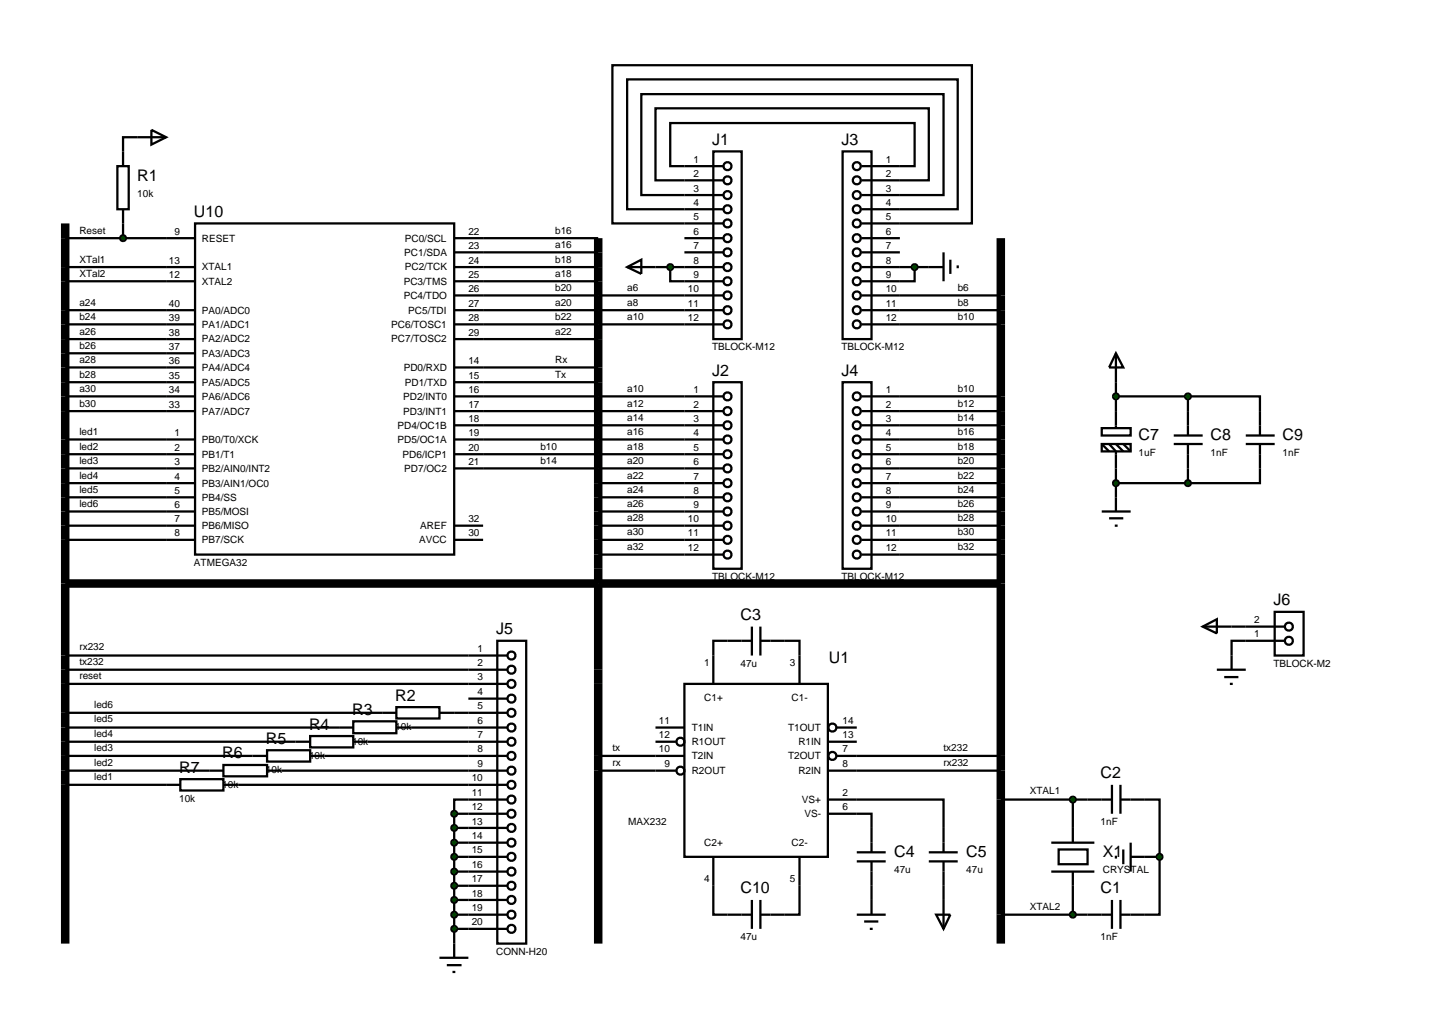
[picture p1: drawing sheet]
<svg xmlns="http://www.w3.org/2000/svg" width="257mm" height="180mm" viewBox="0 0 257 180" stroke-linecap="round" stroke-linejoin="round" font-family="sans-serif">
<path d="M11.5 39.4v127M105.5 42v124.4M176.5 42v124.4M11.5 102.9h165" fill="none" stroke="#000" stroke-width="1.5" stroke-linecap="butt"/>
<g fill="none" stroke="#000" stroke-width=".4">
<path d="M20.7 29.3h2v7.6h-2zM21.7 36.9v5.1M24.2 24.2h-2.5v5.1M34.4 39.4h45.7v58.4h-45.7zM125.8 26.7h5v33.1h-5zM127.6 29.3h-9.4v-7.6h43.1v7.6h-9.4M127.6 31.8h-12v-12.7h48.2v12.7h-11.9M127.6 34.4h-14.5v-17.8h53.3v17.8h-14.5M127.6 36.9h-17v-22.9h58.3v22.9h-17M127.6 39.4h-19.6v-27.9h63.4v27.9h-19.5M148.6 26.7h5.1v33.1h-5.1zM11.5 59.8h22.9"/>
<path d="M11.5 54.7h22.9M11.5 57.2h22.9M11.5 42h22.9M11.5 47.1h22.9M11.5 49.6h22.9M80.1 59.8h25.4M80.1 54.7h47.5M80.1 57.2h47.5M80.1 42h25.4M80.1 52.1h47.5M80.1 47.1h25.4M80.1 49.6h25.4"/>
<path d="M80.1 44.5h25.4M115.6 47.1h12M118.2 47.1v2.5h9.4M120.7 42h6.9M120.7 44.5h6.9M151.9 54.7h24.6M151.9 57.2h24.6M151.9 42h6.8M151.9 52.1h24.6M151.9 47.1h11.9M151.9 44.5h6.8M161.3 47.1v2.5h-9.4"/>
<path d="M11.5 62.3h22.9M11.5 64.8h22.9M11.5 67.4h22.9M11.5 69.9h22.9M11.5 72.5h22.9M11.5 77.5h22.9M80.1 64.8h25.4M80.1 67.4h25.4M80.1 69.9h47.5M80.1 72.5h47.5M80.1 75h47.5M80.1 77.5h47.5"/>
<path d="M125.8 67.4h5v32.9h-5zM148.6 67.4h5.1v32.9h-5.1zM151.9 69.9h24.6M151.9 72.5h24.6M151.9 75h24.6M151.9 77.5h24.6M196.8 69.9h12.7M196.8 67.4v5.1M209.5 69.9h12.7v2.6M209.5 69.9v2.6M11.5 95.2h22.9M11.5 92.7h22.9"/>
<path d="M11.5 90.2h22.9M11.5 87.7h22.9M11.5 85.2h22.9M11.5 80.1h22.9M11.5 82.6h22.9M80.1 95.2h5.1M80.1 92.7h5.1M80.1 80.1h47.5M80.1 82.6h47.5M105.5 95.2h22.1M105.5 92.7h22.1M105.5 90.2h22.1"/>
<path d="M105.5 87.7h22.1M105.5 85.2h22.1M105.5 97.8h22.1M151.9 95.2h24.6M151.9 92.7h24.6M151.9 90.2h24.6M151.9 87.7h24.6M151.9 85.2h24.6M151.9 80.1h24.6M151.9 82.6h24.6M151.9 97.8h24.6M196.8 85.2h12.7"/>
<path d="M196.8 82.6v5.1M209.5 82.6v2.6M222.2 82.6v2.6h-12.7M11.5 115.6h71.1M11.5 118.1h71.1M128.3 113h-2.5v7.6M138.4 113h2.6v7.6M217.2 110.5h2.5M219.7 113h-2.5v2.6M11.5 120.6h71.1M11.5 133.3h33M11.5 135.9h25.4"/>
<path d="M11.5 125.7h55.9M11.5 128.3h48.3M11.5 130.8h40.6M11.5 138.4h17.8M42 138.4h40.6M49.6 135.9h33M57.2 133.3h25.4M64.8 130.8h17.8M72.5 128.3h10.1M80.1 125.7h2.5M105.5 133.3h15.2M105.5 135.9h13.7"/>
<path d="M115.6 128.3h5.1M115.6 130.8h3.6M120.7 120.6h25.3v30.5h-25.3zM146 135.9h30.5M146 130.8h5.1M147.6 133.3h28.9M147.6 128.3h3.5M80.1 151.1h2.5M80.1 143.5h2.5M80.1 146h2.5M80.1 143.5v22.9M80.1 148.6h2.5"/>
<path d="M80.1 153.7h2.5M80.1 156.2h2.5M80.1 158.7h2.5M82.6 141h-2.5v2.5M125.8 151.1v10.2h2.5M141 151.1v10.2h-2.6M146 143.5h7.7v2.5M146 141h20.4v5M153.7 156.2v2.5M166.4 156.2v2.5M176.5 141h15.3M185.4 148.6h7.6"/>
<path d="M185.4 153.7h7.6M186.7 149.8h5.1v2.6h-5.1zM189.2 141v7.6M189.2 153.7v7.6M201.9 141h2.6v10.1M201.9 151.1h2.6M204.5 151.1v10.2h-2.6M80.1 161.3h2.5M80.1 163.8h2.5M176.5 161.3h15.3"/>
<circle cx="128.3" cy="29.3" r=".7"/>
<circle cx="128.3" cy="39.4" r=".7"/>
<circle cx="128.3" cy="36.9" r=".7"/>
<circle cx="128.3" cy="34.4" r=".7"/>
<circle cx="128.3" cy="31.8" r=".7"/>
<circle cx="151.1" cy="29.3" r=".7"/>
<circle cx="151.1" cy="39.4" r=".7"/>
<circle cx="151.1" cy="36.9" r=".7"/>
<circle cx="151.1" cy="34.4" r=".7"/>
<circle cx="151.1" cy="31.8" r=".7"/>
<circle cx="128.3" cy="52.1" r=".7"/>
<circle cx="128.3" cy="42" r=".7"/>
<circle cx="128.3" cy="54.7" r=".7"/>
<circle cx="128.3" cy="49.6" r=".7"/>
<circle cx="128.3" cy="47.1" r=".7"/>
<circle cx="128.3" cy="57.2" r=".7"/>
<circle cx="128.3" cy="44.5" r=".7"/>
<circle cx="151.1" cy="42" r=".7"/>
<circle cx="151.1" cy="54.7" r=".7"/>
<circle cx="151.1" cy="52.1" r=".7"/>
<circle cx="151.1" cy="49.6" r=".7"/>
<circle cx="151.1" cy="47.1" r=".7"/>
<circle cx="151.1" cy="44.5" r=".7"/>
<circle cx="151.1" cy="57.2" r=".7"/>
<circle cx="128.3" cy="77.5" r=".7"/>
<circle cx="128.3" cy="75" r=".7"/>
<circle cx="128.3" cy="72.5" r=".7"/>
<circle cx="128.3" cy="69.9" r=".7"/>
<circle cx="151.1" cy="77.5" r=".7"/>
<circle cx="151.1" cy="75" r=".7"/>
<circle cx="151.1" cy="72.5" r=".7"/>
<circle cx="151.1" cy="69.9" r=".7"/>
<circle cx="128.3" cy="95.2" r=".7"/>
<circle cx="128.3" cy="90.2" r=".7"/>
<circle cx="128.3" cy="80.1" r=".7"/>
<circle cx="128.3" cy="92.7" r=".7"/>
<circle cx="128.3" cy="97.8" r=".7"/>
<circle cx="128.3" cy="87.7" r=".7"/>
<circle cx="128.3" cy="85.2" r=".7"/>
<circle cx="128.3" cy="82.6" r=".7"/>
<circle cx="151.1" cy="95.2" r=".7"/>
<circle cx="151.1" cy="90.2" r=".7"/>
<circle cx="151.1" cy="80.1" r=".7"/>
<circle cx="151.1" cy="92.7" r=".7"/>
<circle cx="151.1" cy="97.8" r=".7"/>
<circle cx="151.1" cy="87.7" r=".7"/>
<circle cx="151.1" cy="85.2" r=".7"/>
<circle cx="151.1" cy="82.6" r=".7"/>
<circle cx="120" cy="130.8" r=".7"/>
<circle cx="120" cy="135.9" r=".7"/>
<circle cx="146.8" cy="133.3" r=".7"/>
<circle cx="146.8" cy="128.3" r=".7"/>
</g>
<path d="M21.3 41.7l.4-.2-.5 .5zM21.7 41.5l.4 .2 .1 .3zM21.7 42.5l.5-.5-.1 .3zM21.2 42l.5 .5-.3-.1z" fill="#004000" stroke="#000" stroke-width=".4"/>
<path d="M21.2 42l.5-.5 .5 .5-.5 .5z" fill="#004000"/>
<g fill="none" stroke="#000" stroke-width=".4">
<path d="M24.2 24.2h5.1M26.7 22.9l2.6 1.3-2.6 1.3zM196.1 138.4v5.1M197.6 138.4v5.1M191.8 141h4.3M196.1 158.7v5.1M196.8 150.9v.5M197.6 158.7v5.1M197.6 141h4.3M198.1 149.8v2.6M199.4 151.1h2.5M199.4 148.6v5.1"/>
<path d="M191.8 161.3h4.3M197.6 161.3h4.3"/>
</g>
<path d="M204.1 150.8l.4-.2-.5 .5zM204.5 150.6l.4 .2 .1 .3zM205 151.1l-.1 .3-.4 .2zM204 151.1l.5 .5-.4-.2z" fill="#004000" stroke="#000" stroke-width=".4"/>
<path d="M204.5 150.6l.5 .5-.5 .5-.5-.5z" fill="#004000"/>
<path d="M110.6 47.1l2.5-1.3v2.5zM110.6 47.1h5M153.7 158.7v2.6M166.4 158.7v5.1M151.1 161.3h5.1M152.4 162.5h2.5M153.4 163.8h.5M165.1 161.3h2.5l-1.2 2.5z" fill="none" stroke="#000" stroke-width=".4"/>
<path d="M117.9 46.7l.3-.1-.5 .5zM118.2 46.6l.3 .1 .2 .4zM118.7 47.1l-.2 .4-.3 .1zM117.7 47.1l.5 .5-.4-.2z" fill="#004000" stroke="#000" stroke-width=".4"/>
<path d="M118.2 46.6l.5 .5-.5 .5-.5-.5z" fill="#004000"/>
<path d="M163.8 47.1h2.6M166.4 44.5v5.1M167.6 45.8v2.5M168.9 46.8v.5" fill="none" stroke="#000" stroke-width=".4"/>
<g fill="#004000" stroke="#000" stroke-width=".4">
<path d="M161 46.7l.3-.1-.5 .5zM161.3 46.6l.3 .1 .2 .4zM161.3 47.6l.5-.5-.2 .4zM160.8 47.1l.5 .5-.3-.1z"/>
<path d="M188.8 140.7l.4-.2-.5 .5zM189.2 140.5l.4 .2 .1 .3zM189.7 141l-.1 .3-.4 .2zM188.7 141l.5 .5-.4-.2z"/>
<path d="M188.8 161l.4-.2-.5 .5zM189.2 160.8l.4 .2 .1 .3zM189.7 161.3l-.1 .3-.4 .2zM188.7 161.3l.5 .5-.4-.2z"/>
</g>
<g fill="#004000">
<path d="M161.3 46.6l.5 .5-.5 .5-.5-.5z"/>
<path d="M189.2 140.5l.5 .5-.5 .5-.5-.5z"/>
<path d="M189.2 160.8l.5 .5-.5 .5-.5-.5z"/>
</g>
<g fill="none" stroke="#000" stroke-width=".4">
<path d="M194.3 75.5h5.1v1.3h-5.1zM194.3 78.3h5.1v1.3h-5.1zM194.3 78.3l1.3 1.3M195.6 78.3l1.2 1.3v3M196.8 62.3l1.3 2.5h-2.5zM196.8 62.3v5.1M196.8 72.5v3M196.8 78.3l1.3 1.3M198.1 78.3l1.3 1.3M207 76.8h5.1M207 78.3h5.1M209.5 72.5v4.3"/>
<path d="M209.5 78.3v4.3M219.7 76.8h5.1M219.7 78.3h5.1M222.2 72.5v4.3M222.2 78.3v4.3M194.3 90.2h5.1M195.6 91.4h2.5M196.6 92.7h.5M196.8 87.7v2.5"/>
</g>
<g fill="#004000" stroke="#000" stroke-width=".4">
<path d="M209.2 69.5l.3-.1-.5 .5zM209.5 69.4l.4 .2 .1 .3zM209.5 70.4l.5-.5-.2 .4zM209 69.9l.5 .5-.4-.2z"/>
<path d="M196.5 69.5l.3-.1-.5 .5zM196.8 69.4l.4 .2 .1 .3zM196.8 70.4l.5-.5-.2 .4zM196.3 69.9l.5 .5-.4-.2z"/>
<path d="M196.5 84.8l.3-.1-.5 .5zM196.8 84.7l.4 .2 .1 .3zM196.8 85.7l.5-.5-.2 .4zM196.3 85.2l.5 .5-.4-.2z"/>
<path d="M209.2 84.8l.3-.1-.5 .5zM209.5 84.7l.4 .2 .1 .3zM209.5 85.7l.5-.5-.2 .4zM209 85.2l.5 .5-.4-.2z"/>
</g>
<g fill="#004000">
<path d="M209.5 69.4l.5 .5-.5 .5-.5-.5z"/>
<path d="M196.8 69.4l.5 .5-.5 .5-.5-.5z"/>
<path d="M196.8 84.7l.5 .5-.5 .5-.5-.5z"/>
<path d="M209.5 84.7l.5 .5-.5 .5-.5-.5z"/>
</g>
<g fill="none" stroke="#000" stroke-width=".4">
<path d="M82.6 115.6h6.9M82.6 118.1h6.9M87.7 113h5.1v53.4h-5.1zM82.6 120.6h6.9M82.6 123.2h6.9M82.6 125.7h6.9M82.6 128.3h6.9M82.6 130.8h6.9M82.6 133.3h6.9M82.6 135.9h6.9M82.6 138.4h6.9M82.6 141h6.9"/>
<path d="M82.6 143.5h6.9M82.6 146h6.9M82.6 148.6h6.9M82.6 151.1h6.9M82.6 153.7h6.9M82.6 156.2h6.9M82.6 158.7h6.9M82.6 161.3h6.9M82.6 163.8h6.9"/>
<circle cx="90.2" cy="115.6" r=".7"/>
<circle cx="90.2" cy="118.1" r=".7"/>
<circle cx="90.2" cy="125.7" r=".7"/>
<circle cx="90.2" cy="133.3" r=".7"/>
<circle cx="90.2" cy="120.6" r=".7"/>
<circle cx="90.2" cy="138.4" r=".7"/>
<circle cx="90.2" cy="128.3" r=".7"/>
<circle cx="90.2" cy="130.8" r=".7"/>
<circle cx="90.2" cy="135.9" r=".7"/>
<circle cx="90.2" cy="123.2" r=".7"/>
<circle cx="90.2" cy="158.7" r=".7"/>
<circle cx="90.2" cy="141" r=".7"/>
<circle cx="90.2" cy="153.7" r=".7"/>
<circle cx="90.2" cy="151.1" r=".7"/>
<circle cx="90.2" cy="146" r=".7"/>
<circle cx="90.2" cy="156.2" r=".7"/>
<circle cx="90.2" cy="143.5" r=".7"/>
<circle cx="90.2" cy="148.6" r=".7"/>
<circle cx="90.2" cy="163.8" r=".7"/>
<circle cx="90.2" cy="161.3" r=".7"/>
</g>
<g fill="#004000" stroke="#000" stroke-width=".4">
<path d="M79.8 143.1l.3-.1-.5 .5zM80.1 143l.3 .1 .2 .4zM80.1 144l.5-.5-.2 .4zM79.6 143.5l.5 .5-.4-.2z"/>
<path d="M79.8 145.6l.3-.1-.5 .5zM80.1 145.5l.3 .1 .2 .4zM80.6 146l-.2 .4-.3 .1zM79.6 146l.5 .5-.4-.2z"/>
<path d="M79.8 148.2l.3-.1-.5 .5zM80.1 148.1l.3 .1 .2 .4zM80.6 148.6l-.2 .4-.3 .1zM79.6 148.6l.5 .5-.4-.2z"/>
<path d="M79.7 150.8l.4-.2-.5 .5zM80.1 150.6l.3 .1 .2 .4zM80.1 151.6l.5-.5-.2 .4zM79.6 151.1l.5 .5-.4-.2z"/>
<path d="M79.8 153.3l.3-.1-.5 .5zM80.1 153.2l.3 .1 .2 .4zM80.1 154.2l.5-.5-.2 .4zM79.6 153.7l.5 .5-.4-.2z"/>
<path d="M79.8 155.8l.3-.1-.5 .5zM80.1 155.7l.3 .1 .2 .4zM80.1 156.7l.5-.5-.2 .4zM79.6 156.2l.5 .5-.4-.2z"/>
<path d="M79.8 158.3l.3-.1-.5 .5zM80.1 158.2l.3 .1 .2 .4zM80.6 158.7l-.2 .4-.3 .1zM79.6 158.7l.5 .5-.4-.2z"/>
<path d="M79.8 160.9l.3-.1-.5 .5zM80.1 160.8l.3 .1 .2 .4zM80.6 161.3l-.2 .4-.3 .1zM79.6 161.3l.5 .5-.4-.2z"/>
</g>
<g fill="#004000">
<path d="M80.1 143l.5 .5-.5 .5-.5-.5z"/>
<path d="M80.1 145.5l.5 .5-.5 .5-.5-.5z"/>
<path d="M80.1 148.1l.5 .5-.5 .5-.5-.5z"/>
<path d="M80.1 150.6l.5 .5-.5 .5-.5-.5z"/>
<path d="M80.1 153.2l.5 .5-.5 .5-.5-.5z"/>
<path d="M80.1 155.7l.5 .5-.5 .5-.5-.5z"/>
<path d="M80.1 158.2l.5 .5-.5 .5-.5-.5z"/>
<path d="M80.1 160.8l.5 .5-.5 .5-.5-.5z"/>
</g>
<path d="M77.5 168.9h5.1M78.8 170.2h2.6M79.8 171.4h.5M80.1 166.4v2.5" fill="none" stroke="#000" stroke-width=".4"/>
<path d="M79.7 163.5l.4-.2-.5 .5zM80.1 163.3l.3 .1 .2 .4zM80.1 164.3l.5-.5-.2 .4zM79.6 163.8l.5 .5-.4-.2z" fill="#004000" stroke="#000" stroke-width=".4"/>
<path d="M80.1 163.3l.5 .5-.5 .5-.5-.5z" fill="#004000"/>
<g fill="none" stroke="#000" stroke-width=".4">
<path d="M128.3 113h4.3M132.6 110.5v5.1M134.1 113h4.3M134.1 110.5v5.1M212.1 110.5l2.5-1.3v2.5zM212.1 110.5h5.1M214.6 118.1h5.1M215.9 119.4h2.5M217.2 115.6v2.5M219.7 113h6.8M219.7 110.5h6.8M224.8 107.9h5.1v7.7h-5.1z"/>
<path d="M29.3 138.4h2.5M31.8 137.4h7.6v2h-7.6zM36.9 135.9h2.5M39.4 134.9h7.7v2h-7.7zM39.4 138.4h2.6M44.5 133.3h2.6M47.1 132.3h7.6v2h-7.6zM47.1 135.9h2.5M52.1 130.8h2.6M54.7 129.8h7.6v2h-7.6zM54.7 133.3h2.5M59.8 128.3h2.5"/>
<path d="M62.3 127.2h7.6v2.1h-7.6zM62.3 130.8h2.5M67.4 125.7h2.5M69.9 124.7h7.6v2h-7.6zM69.9 128.3h2.6M77.5 125.7h2.6M216.9 120.6h.5M132.6 158.7v5.1M134.1 158.7v5.1M151.1 150.3h5.1M151.1 151.9h5.1M153.7 146v4.3"/>
<path d="M153.7 151.9v4.3M163.8 150.3h5.1M163.8 151.9h5.1M166.4 146v4.3M166.4 151.9v4.3M128.3 161.3h4.3M134.1 161.3h4.3"/>
<circle cx="227.3" cy="113" r=".7"/>
<circle cx="227.3" cy="110.5" r=".7"/>
</g>
<g font-size="2.8">
<text x="125.6" y="25.6">J1</text>
<text x="148.4" y="25.6">J3</text>
<text x="24.2" y="31.9">R1</text>
<text x="34.2" y="38.3">U10</text>
<text x="125.6" y="66.3">J2</text>
<text x="148.4" y="66.3">J4</text>
<text x="200.8" y="77.6">C7</text>
<text x="213.5" y="77.6">C8</text>
<text x="226.2" y="77.6">C9</text>
<text x="224.6" y="106.8">J6</text>
<text x="87.5" y="111.9">J5</text>
<text x="130.6" y="109.4">C3</text>
<text x="146.2" y="117">U1</text>
<text x="69.7" y="123.6">R2</text>
<text x="46.9" y="131.2">R5</text>
<text x="54.5" y="128.7">R4</text>
<text x="62.1" y="126.1">R3</text>
<text x="31.6" y="136.3">R7</text>
<text x="39.2" y="133.8">R6</text>
<text x="194.1" y="137.3">C2</text>
<text x="157.7" y="151.2">C4</text>
<text x="170.4" y="151.2">C5</text>
<text x="194.5" y="151.2">X1</text>
<text x="130.6" y="157.6">C10</text>
<text x="194.1" y="157.6">C1</text>
</g>
<g font-size="1.8">
<text x="122.3" y="28.7">1</text>
<text x="156.2" y="28.7">1</text>
<text x="24.2" y="34.7">10k</text>
<text x="122.3" y="31.2">2</text>
<text x="122.3" y="33.8">3</text>
<text x="156.2" y="31.2">2</text>
<text x="156.2" y="33.8">3</text>
<text x="14" y="41.2">Reset</text>
<text x="30.8" y="41.4">9</text>
<text x="82.6" y="41.4">22</text>
<text x="97.9" y="41.2">b16</text>
<text x="122.3" y="36.3">4</text>
<text x="122.3" y="38.8">5</text>
<text x="122.3" y="41.4">6</text>
<text x="156.2" y="36.3">4</text>
<text x="156.2" y="38.8">5</text>
<text x="156.2" y="41.4">6</text>
<text x="14" y="46.3">XTal1</text>
<text x="29.8" y="46.5">13</text>
<text x="35.6" y="42.6">RESET</text>
<text x="35.6" y="47.7">XTAL1</text>
<text x="71.3" y="45.1">PC1/SDA</text>
<text x="71.4" y="42.6">PC0/SCL</text>
<text x="71.4" y="47.7">PC2/TCK</text>
<text x="82.6" y="43.9">23</text>
<text x="82.6" y="46.5">24</text>
<text x="97.9" y="46.3">b18</text>
<text x="97.9" y="43.7">a16</text>
<text x="122.3" y="43.9">7</text>
<text x="122.3" y="46.5">8</text>
<text x="156.2" y="43.9">7</text>
<text x="156.2" y="46.5">8</text>
<text x="14" y="53.9">a24</text>
<text x="14" y="48.8">XTal2</text>
<text x="29.8" y="49">12</text>
<text x="35.6" y="50.2">XTAL2</text>
<text x="71.2" y="50.2">PC3/TMS</text>
<text x="71.2" y="52.7">PC4/TDO</text>
<text x="82.6" y="49">25</text>
<text x="82.6" y="51.5">26</text>
<text x="97.9" y="51.3">b20</text>
<text x="97.9" y="53.9">a20</text>
<text x="97.9" y="48.8">a18</text>
<text x="110.6" y="51.3">a6</text>
<text x="110.6" y="53.9">a8</text>
<text x="121.3" y="51.5">10</text>
<text x="122.3" y="49">9</text>
<text x="156.2" y="49">9</text>
<text x="156.2" y="51.5">10</text>
<text x="168.9" y="51.3">b6</text>
<text x="168.9" y="53.9">b8</text>
<text x="14" y="56.4">b24</text>
<text x="14" y="59">a26</text>
<text x="29.8" y="59.2">38</text>
<text x="29.8" y="56.6">39</text>
<text x="29.8" y="54.1">40</text>
<text x="35.6" y="57.8">PA1/ADC1</text>
<text x="35.6" y="55.3">PA0/ADC0</text>
<text x="69" y="57.8">PC6/TOSC1</text>
<text x="72" y="55.3">PC5/TDI</text>
<text x="82.6" y="54.1">27</text>
<text x="82.6" y="56.6">28</text>
<text x="82.6" y="59.2">29</text>
<text x="97.9" y="59">a22</text>
<text x="97.9" y="56.4">b22</text>
<text x="110.6" y="56.4">a10</text>
<text x="121.3" y="54.1">11</text>
<text x="121.3" y="56.6">12</text>
<text x="156.2" y="54.1">11</text>
<text x="156.2" y="56.6">12</text>
<text x="168.9" y="56.4">b10</text>
<text x="14" y="61.5">b26</text>
<text x="14" y="64">a28</text>
<text x="29.8" y="64.2">36</text>
<text x="29.8" y="61.7">37</text>
<text x="35.6" y="65.4">PA4/ADC4</text>
<text x="35.6" y="62.9">PA3/ADC3</text>
<text x="35.6" y="60.4">PA2/ADC2</text>
<text x="69" y="60.4">PC7/TOSC2</text>
<text x="71.2" y="65.4">PD0/RXD</text>
<text x="82.6" y="64.2">14</text>
<text x="97.9" y="64">Rx</text>
<text x="125.6" y="61.8">TBLOCK-M12</text>
<text x="148.4" y="61.8">TBLOCK-M12</text>
<text x="14" y="66.6">b28</text>
<text x="14" y="69.1">a30</text>
<text x="14" y="71.7">b30</text>
<text x="29.8" y="71.9">33</text>
<text x="29.8" y="69.3">34</text>
<text x="29.8" y="66.8">35</text>
<text x="35.6" y="70.5">PA6/ADC6</text>
<text x="35.6" y="68">PA5/ADC5</text>
<text x="71.1" y="70.5">PD2/INT0</text>
<text x="71.4" y="68">PD1/TXD</text>
<text x="82.6" y="66.8">15</text>
<text x="82.6" y="69.3">16</text>
<text x="82.6" y="71.9">17</text>
<text x="97.9" y="66.6">Tx</text>
<text x="110.6" y="69.1">a10</text>
<text x="110.6" y="71.7">a12</text>
<text x="122.3" y="69.3">1</text>
<text x="122.3" y="71.9">2</text>
<text x="156.2" y="69.3">1</text>
<text x="156.2" y="71.9">2</text>
<text x="168.9" y="69.1">b10</text>
<text x="168.9" y="71.7">b12</text>
<text x="14" y="76.7">led1</text>
<text x="30.8" y="76.9">1</text>
<text x="35.6" y="73.1">PA7/ADC7</text>
<text x="70.1" y="75.6">PD4/OC1B</text>
<text x="71.1" y="73.1">PD3/INT1</text>
<text x="82.6" y="74.4">18</text>
<text x="82.6" y="76.9">19</text>
<text x="110.6" y="74.2">a14</text>
<text x="110.6" y="76.7">a16</text>
<text x="122.3" y="74.4">3</text>
<text x="122.3" y="76.9">4</text>
<text x="156.2" y="74.4">3</text>
<text x="156.2" y="76.9">4</text>
<text x="168.9" y="74.2">b14</text>
<text x="168.9" y="76.7">b16</text>
<text x="14" y="81.8">led3</text>
<text x="14" y="79.3">led2</text>
<text x="30.8" y="79.5">2</text>
<text x="30.8" y="82">3</text>
<text x="35.6" y="78.1">PB0/T0/XCK</text>
<text x="35.6" y="80.7">PB1/T1</text>
<text x="35.6" y="83.2">PB2/AIN0/INT2</text>
<text x="70.1" y="78.1">PD5/OC1A</text>
<text x="71" y="80.7">PD6/ICP1</text>
<text x="71.3" y="83.2">PD7/OC2</text>
<text x="82.6" y="79.5">20</text>
<text x="82.6" y="82">21</text>
<text x="95.3" y="79.3">b10</text>
<text x="95.3" y="81.8">b14</text>
<text x="110.6" y="79.3">a18</text>
<text x="110.6" y="81.8">a20</text>
<text x="122.3" y="79.5">5</text>
<text x="122.3" y="82">6</text>
<text x="156.2" y="79.5">5</text>
<text x="156.2" y="82">6</text>
<text x="168.9" y="79.3">b18</text>
<text x="168.9" y="81.8">b20</text>
<text x="200.8" y="80.4">1uF</text>
<text x="213.5" y="80.4">1nF</text>
<text x="226.2" y="80.4">1nF</text>
<text x="14" y="89.4">led6</text>
<text x="14" y="86.9">led5</text>
<text x="14" y="84.4">led4</text>
<text x="30.8" y="84.6">4</text>
<text x="30.8" y="87.1">5</text>
<text x="30.8" y="89.6">6</text>
<text x="35.6" y="85.8">PB3/AIN1/OC0</text>
<text x="35.6" y="88.3">PB4/SS</text>
<text x="110.6" y="89.4">a26</text>
<text x="110.6" y="84.4">a22</text>
<text x="110.6" y="86.9">a24</text>
<text x="122.3" y="84.6">7</text>
<text x="122.3" y="87.1">8</text>
<text x="122.3" y="89.6">9</text>
<text x="156.2" y="84.6">7</text>
<text x="156.2" y="87.1">8</text>
<text x="156.2" y="89.6">9</text>
<text x="168.9" y="84.4">b22</text>
<text x="168.9" y="86.9">b24</text>
<text x="168.9" y="89.4">b26</text>
<text x="30.8" y="92.1">7</text>
<text x="30.8" y="94.6">8</text>
<text x="35.6" y="90.8">PB5/MOSI</text>
<text x="35.6" y="93.3">PB6/MISO</text>
<text x="35.6" y="95.8">PB7/SCK</text>
<text x="73.9" y="95.8">AVCC</text>
<text x="74.1" y="93.3">AREF</text>
<text x="82.6" y="92.1">32</text>
<text x="82.6" y="94.6">30</text>
<text x="110.6" y="91.9">a28</text>
<text x="110.6" y="94.4">a30</text>
<text x="121.3" y="92.1">10</text>
<text x="121.3" y="94.6">11</text>
<text x="156.2" y="92.1">10</text>
<text x="156.2" y="94.6">11</text>
<text x="168.9" y="91.9">b28</text>
<text x="168.9" y="94.4">b30</text>
<text x="34.2" y="99.8">ATMEGA32</text>
<text x="110.6" y="97">a32</text>
<text x="121.3" y="97.2">12</text>
<text x="156.2" y="97.2">12</text>
<text x="168.9" y="97">b32</text>
<text x="125.6" y="102.3">TBLOCK-M12</text>
<text x="148.4" y="102.3">TBLOCK-M12</text>
<text x="221.2" y="112.4">1</text>
<text x="221.2" y="109.9">2</text>
<text x="14" y="114.7">rx232</text>
<text x="14" y="117.3">tx232</text>
<text x="14" y="119.8">reset</text>
<text x="84.2" y="115">1</text>
<text x="84.2" y="117.5">2</text>
<text x="84.2" y="120">3</text>
<text x="124.2" y="117.5">1</text>
<text x="130.6" y="117.6">47u</text>
<text x="139.3" y="117.5">3</text>
<text x="224.6" y="117.6">TBLOCK-M2</text>
<text x="16.6" y="124.9">led6</text>
<text x="84.2" y="122.6">4</text>
<text x="84.2" y="125.1">5</text>
<text x="124.2" y="123.7">C1+</text>
<text x="139.6" y="123.7">C1-</text>
<text x="16.6" y="127.4">led5</text>
<text x="16.6" y="130">led4</text>
<text x="62.1" y="131.3">10k</text>
<text x="69.7" y="128.7">10k</text>
<text x="84.2" y="127.7">6</text>
<text x="84.2" y="130.2">7</text>
<text x="116.2" y="127.7">11</text>
<text x="116.2" y="130.2">12</text>
<text x="122" y="128.9">T1IN</text>
<text x="122" y="131.4">R1OUT</text>
<text x="139" y="128.9">T1OUT</text>
<text x="140.8" y="131.4">R1IN</text>
<text x="148.6" y="127.7">14</text>
<text x="148.6" y="130.2">13</text>
<text x="16.6" y="132.5">led3</text>
<text x="16.6" y="135.1">led2</text>
<text x="16.6" y="137.6">led1</text>
<text x="46.9" y="136.3">10k</text>
<text x="54.5" y="133.8">10k</text>
<text x="83.2" y="137.8">10</text>
<text x="84.2" y="132.7">8</text>
<text x="84.2" y="135.3">9</text>
<text x="108" y="132.5">tx</text>
<text x="108" y="135.1">rx</text>
<text x="116.2" y="132.7">10</text>
<text x="117.2" y="135.3">9</text>
<text x="122" y="133.9">T2IN</text>
<text x="122" y="136.5">R2OUT</text>
<text x="139" y="133.9">T2OUT</text>
<text x="140.8" y="136.5">R2IN</text>
<text x="148.6" y="132.7">7</text>
<text x="148.6" y="135.3">8</text>
<text x="166.4" y="132.5">tx232</text>
<text x="166.4" y="135.1">rx232</text>
<text x="31.6" y="141.4">10k</text>
<text x="39.2" y="138.9">10k</text>
<text x="83.2" y="140.4">11</text>
<text x="83.2" y="142.9">12</text>
<text x="141.4" y="141.6">VS+</text>
<text x="148.6" y="140.4">2</text>
<text x="148.6" y="142.9">6</text>
<text x="181.6" y="140.1">XTAL1</text>
<text x="83.2" y="145.4">13</text>
<text x="83.2" y="148">14</text>
<text x="110.8" y="145.5">MAX232</text>
<text x="124.2" y="149.2">C2+</text>
<text x="139.6" y="149.2">C2-</text>
<text x="141.9" y="144.1">VS-</text>
<text x="194.1" y="145.5">1nF</text>
<text x="83.2" y="150.5">15</text>
<text x="83.2" y="153.1">16</text>
<text x="83.2" y="155.6">17</text>
<text x="124.2" y="155.5">4</text>
<text x="139.3" y="155.5">5</text>
<text x="157.7" y="154">47u</text>
<text x="170.4" y="154">47u</text>
<text x="194.5" y="154">CRYSTAL</text>
<text x="83.2" y="158.1">18</text>
<text x="83.2" y="160.7">19</text>
<text x="181.6" y="160.5">XTAL2</text>
<text x="83.2" y="163.2">20</text>
<text x="130.6" y="165.8">47u</text>
<text x="194.1" y="165.8">1nF</text>
<text x="87.5" y="168.4">CONN-H20</text>
</g>
</svg>
